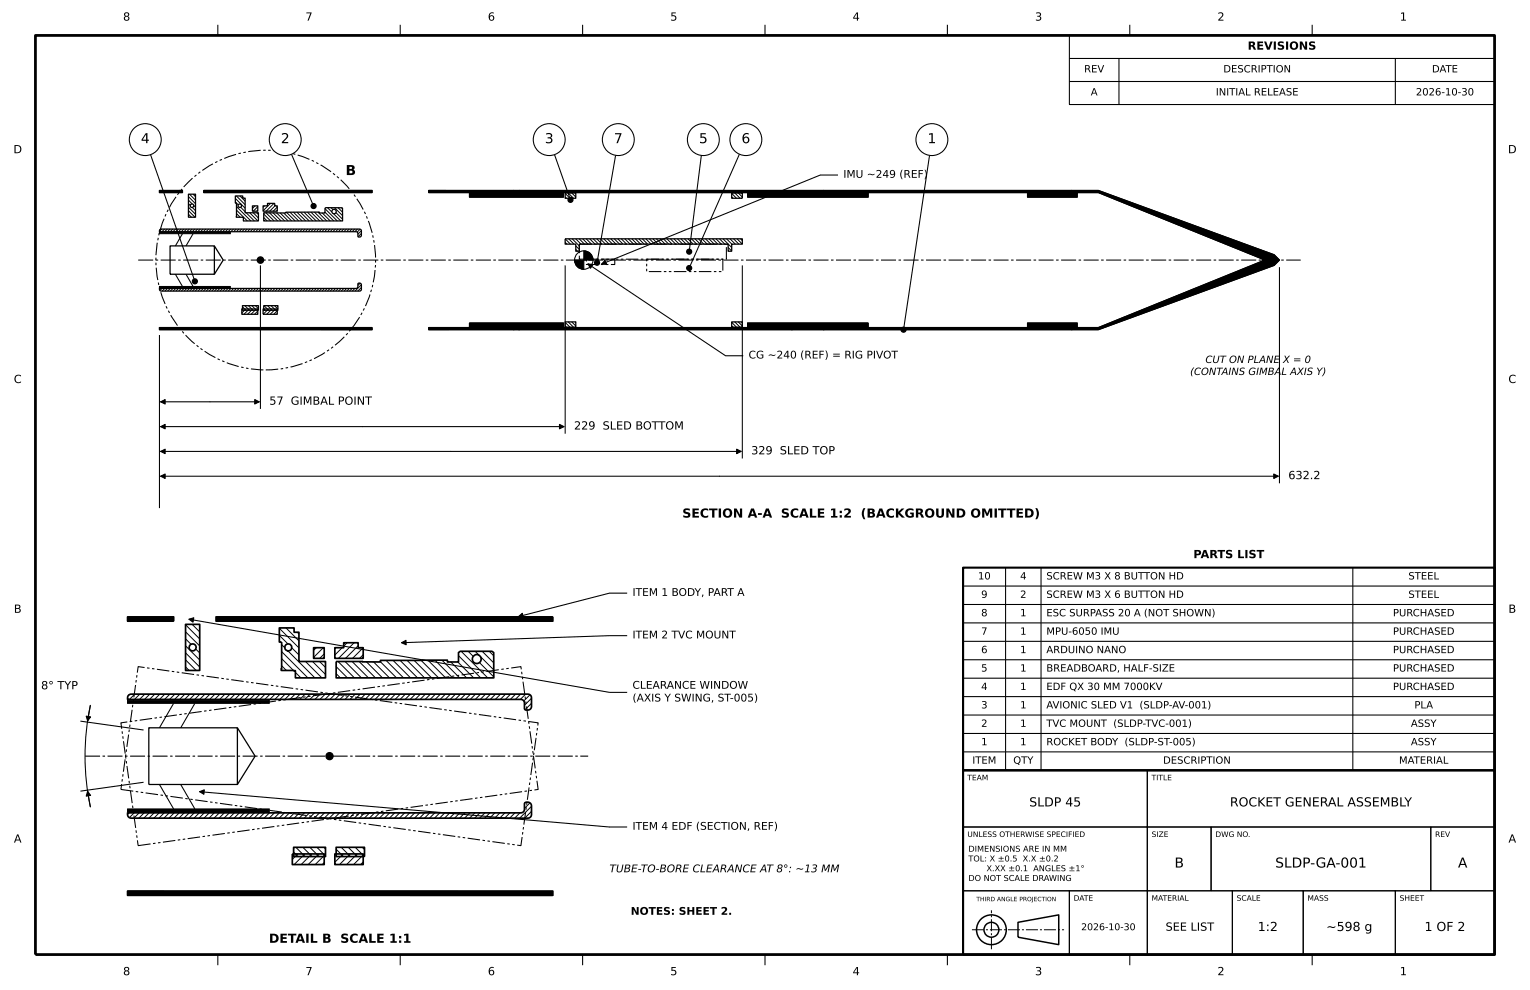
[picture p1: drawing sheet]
<svg xmlns="http://www.w3.org/2000/svg" width="432mm" height="279mm" viewBox="0 0 432 279" stroke-linecap="round" stroke-linejoin="round" font-family="sans-serif">
<g fill="none" stroke="#000" stroke-width=".28">
<path d="M53.2 55.5l2 2M53.2 56.5l1.1 1.1M53.2 57.5l.5 .5M53.2 58.5l2 2M53.2 59.5l1.8 1.8M53.5 54.8l1.7 1.7M54.2 58.5l1 1M54.5 54.8l.7 .7M54.7 58l.5 .5M66.4 56l2.8 2.8M66.4 57l.9 .8M66.7 55.3l2.5 2.5"/>
<path d="M66.7 58.3l4.1 4.1M66.7 59.3l3.1 3.1M67.7 55.3l1.5 1.5M67.9 58.5l1.3 1.3M72 58.1l-.7 .7M72.7 59.3l-.2 .3M72.7 58.3l-1.2 1.3M74.6 58.1l-.3 .4M76.3 57.4l-2 2.1M77.3 57.4l-2.2 2.2M77.6 58.1l-1.5 1.5M78.2 59.4l-.1 .2"/>
<path d="M78.2 58.5l-1.1 1.1M80.8 59.9l2.5 2.5M81.8 59.9l2.5 2.5M82.8 59.9l2.5 2.5M83.8 59.9l2.5 2.5M84.8 59.9l2.5 2.5M85.8 59.9l2.5 2.5M86.7 59.9l2.5 2.5M87.7 59.9l2.5 2.5M88.7 59.9l2.5 2.5M89.7 59.9l2.5 2.5M91.7 58.9l3.5 3.5"/>
<path d="M91.7 59.9l2.5 2.5M92.4 58.6l1.3 1.2M93.4 58.6l.6 .6M94.4 58.6l2.3 2.3M95.4 58.6l1.3 1.3M96.4 58.6l.3 .3M159.5 54.6l1.4 1.4M159.5 55.6l.4 .4M160.4 54.5l1.5 1.5M161.3 54.5l1.2 1.1M162.3 54.5l.2 .1M206.5 54.6l1.4 1.4"/>
<path d="M206.5 55.6l.4 .4M207.4 54.5l1.5 1.5M208.3 54.5l1.2 1.1M209.3 54.5l.2 .1M45.7 64.7l-.7 .6M46.4 64.7l-.7 .7M47.2 64.7l-.7 .7M48 64.7l-.7 .7M48.8 64.7l-.8 .7M49.6 64.7l-.8 .7M50.3 64.7l-.7 .7M51.1 64.7l-.7 .7"/>
<path d="M51.9 64.7l-.8 .7M52.7 64.7l-.8 .7M53.2 60.4l.8 .9M53.4 64.7l-.7 .7M54.2 64.7l-.7 .7M55 64.7l-.7 .7M55.8 64.7l-.8 .7M56.6 64.7l-.8 .7M57.3 64.7l-.7 .7M58.1 64.7l-.7 .7M58.9 64.7l-.8 .7M59.7 64.7l-.8 .7"/>
<path d="M60.4 64.7l-.7 .7M61.2 64.7l-.7 .7M62 64.7l-.7 .7M62.8 64.7l-.8 .7M63.6 64.7l-.8 .7M64.3 64.7l-.7 .7M65.1 64.7l-.7 .7M65.9 64.7l-.8 .7M66.7 64.7l-.8 .7M66.7 61.2l.1 .1M66.7 60.3l1.1 1M67.4 64.7l-.7 .7"/>
<path d="M68.2 64.7l-.7 .7M68.7 62.2l.1 .2M69 64.7l-.7 .7M69.5 60l2.3 2.4M69.8 64.7l-.8 .7M70.5 60l2.3 2.4M70.6 64.7l-.8 .7M71.3 64.7l-.7 .7M71.5 60l1.4 1.5M72.1 64.7l-.7 .7M72.4 60l.5 .5M72.9 64.7l-.8 .7"/>
<path d="M73.7 64.7l-.8 .7M74.4 60.4l2 2M74.4 61.4l1 1M74.4 64.7l-.7 .7M75.1 60l2.3 2.4M75.2 64.7l-.7 .7M76 64.7l-.7 .7M76 60l2.4 2.4M76.8 64.7l-.8 .7M77 60l2.3 2.4M77.6 64.7l-.8 .7M78 60l2.3 2.4"/>
<path d="M78.3 64.7l-.7 .7M79.1 60.1l2.2 2.3M79.1 64.7l-.7 .7M79.9 64.7l-.8 .7M80.1 60.1l2.2 2.3M80.7 64.7l-.8 .7M81.4 64.7l-.7 .7M82.2 64.7l-.7 .7M83 64.7l-.7 .7M83.8 64.7l-.8 .7M84.6 64.7l-.8 .7M85.3 64.7l-.7 .7"/>
<path d="M86.1 64.7l-.7 .7M86.9 64.7l-.8 .7M87.7 64.7l-.8 .7M88.4 64.7l-.7 .7M89.2 64.7l-.7 .7M90 64.7l-.7 .7M90.8 64.7l-.8 .7M91 60.1l2.2 2.3M91.6 64.7l-.8 .7M92.3 64.7l-.7 .7M93.1 64.7l-.7 .7M93.9 64.7l-.8 .7"/>
<path d="M94.1 60.3l2.1 2.1M94.7 64.7l-.8 .7M94.8 60l1.9 1.9M95.4 64.7l-.7 .7M96.2 64.7l-.7 .7M97 64.7l-.7 .7M97.8 64.7l-.8 .7M98.6 64.7l-.8 .7M99.3 64.7l-.7 .7M100.1 64.7l-.7 .7M100.9 64.7l-.8 .7M101.6 79.9l-.6 .7"/>
<path d="M101.6 64.7l-.8 .8M102 65.1l-1 1M102 65.9l-.9 .9M159.5 68.4l.5 .5M159.5 67.4l1.5 1.5M160.5 67.4l1.5 1.5M161.5 67.4l2 2M162.5 67.4l1.5 1.5M162.5 69.4l1 1M162.5 70.4l.5 .5M163.5 67.4l1.5 1.5M164.5 67.4l1.5 1.5"/>
<path d="M165.4 67.4l1.5 1.5M166.4 67.4l1.5 1.5M167.4 67.4l1.5 1.5M168.4 67.4l1.5 1.5M169.4 67.4l1.5 1.5M170.4 67.4l1.5 1.5M171.4 67.4l1.5 1.5M172.4 67.4l1.5 1.5M173.4 67.4l1.5 1.5M174.4 67.4l1.5 1.5M175.3 67.4l1.5 1.5M176.3 67.4l1.5 1.5"/>
<path d="M177.3 67.4l1.5 1.5M178.3 67.4l1.5 1.5M179.3 67.4l1.5 1.5M180.3 67.4l1.5 1.5M181.3 67.4l1.5 1.5M182.3 67.4l1.5 1.5M183.3 67.4l1.5 1.5M184.3 67.4l1.5 1.5M185.2 67.4l1.5 1.5M186.2 67.4l1.5 1.5M187.2 67.4l1.5 1.5M188.2 67.4l1.5 1.5"/>
<path d="M189.2 67.4l1.5 1.5M190.2 67.4l1.5 1.5M191.2 67.4l1.5 1.5M192.2 67.4l1.5 1.5M193.2 67.4l1.5 1.5M194.2 67.4l1.5 1.5M195.1 67.4l1.5 1.5M196.1 67.4l1.5 1.5M197.1 67.4l1.5 1.5M198.1 67.4l1.5 1.5M199.1 67.4l1.5 1.5M200.1 67.4l1.5 1.5"/>
<path d="M201.1 67.4l1.5 1.5M202.1 67.4l1.5 1.5M203.1 67.4l1.5 1.5M204 67.4l2.5 2.5M205 67.4l1.5 1.5M205.5 69.8l1 1M205.5 70.8l.1 .1M206 67.4l1.5 1.5M207 67.4l1.5 1.5M208 67.4l1.5 1.5M209 67.4l.5 .5M45.7 81.4l-.6 .6"/>
<path d="M46.5 81.4l-.8 .8M47.3 81.4l-.8 .8M48 81.4l-.7 .8M48.8 81.4l-.7 .8M49.6 81.4l-.7 .8M50.4 81.4l-.8 .8M51.2 81.4l-.8 .8M51.9 81.4l-.7 .8M52.7 81.4l-.7 .8M53.5 81.4l-.8 .8M54.3 81.4l-.8 .8M55 81.4l-.7 .8"/>
<path d="M55.8 81.4l-.7 .8M56.6 81.4l-.7 .8M57.4 81.4l-.8 .8M58.2 81.4l-.8 .8M58.9 81.4l-.7 .8M59.7 81.4l-.7 .8M60.5 81.4l-.8 .8M61.3 81.4l-.8 .8M62 81.4l-.7 .8M62.8 81.4l-.7 .8M63.6 81.4l-.7 .8M64.4 81.4l-.8 .8"/>
<path d="M65.2 81.4l-.8 .8M65.9 81.4l-.7 .8M66.7 81.4l-.7 .8M67.5 81.4l-.8 .8M68.3 81.4l-.8 .8M68.4 87.2l-.1 .1M68.4 86.6l1 1M69 81.4l-.7 .8M69.1 86.3l1.3 1.3M69.4 87.2l-1.1 1.1M69.8 81.4l-.7 .8M70.1 86.3l1.3 1.3"/>
<path d="M70.4 87.2l-1.5 1.5M70.6 81.4l-.7 .8M71.1 86.3l1.3 1.3M71.4 87.2l-1.5 1.5M71.4 81.4l-.8 .8M72.1 86.3l.8 .8M72.2 81.4l-.8 .8M72.3 87.2l-1.5 1.5M72.7 87.8l-.9 .9M72.9 81.4l-.7 .8M73.7 81.4l-.7 .8M74.4 87.2l.4 .4"/>
<path d="M74.5 81.4l-.8 .8M74.5 86.3l1.3 1.3M74.8 87.2l-.5 .5M75.3 81.4l-.8 .8M75.5 86.3l1.3 1.3M75.8 87.2l-1.5 1.5M76 81.4l-.7 .8M76.5 86.3l1.3 1.3M76.8 87.2l-1.5 1.5M76.8 81.4l-.7 .8M77.5 86.3l.9 .9M77.6 81.4l-.7 .8"/>
<path d="M77.8 87.2l-1.5 1.5M78.2 88.7h.1M78.2 87.7l-1 1M78.4 81.4l-.8 .8M79.2 81.4l-.8 .8M79.9 81.4l-.7 .8M80.7 81.4l-.7 .8M81.5 81.4l-.8 .8M82.3 81.4l-.8 .8M83 81.4l-.7 .8M83.8 81.4l-.7 .8M84.6 81.4l-.7 .8"/>
<path d="M85.4 81.4l-.8 .8M86.2 81.4l-.8 .8M86.9 81.4l-.7 .8M87.7 81.4l-.7 .8M88.5 81.4l-.8 .8M89.3 81.4l-.8 .8M90 81.4l-.7 .8M90.8 81.4l-.7 .8M91.6 81.4l-.7 .8M92.4 81.4l-.8 .8M93.2 81.4l-.8 .8M93.9 81.4l-.7 .8"/>
<path d="M94.7 81.4l-.7 .8M95.5 81.4l-.8 .8M96.3 81.4l-.8 .8M97 81.4l-.7 .8M97.8 81.4l-.7 .8M98.6 81.4l-.7 .8M99.4 81.4l-.8 .8M100.2 81.4l-.8 .8M102 80.4l-1.8 1.8M102 81.1l-1 1.1M159.5 91l1.4 1.3M159.5 92l.4 .3"/>
<path d="M160.4 90.8l1.5 1.5M161.3 90.8l1.2 1.2M162.3 90.8l.2 .2M206.5 91l1.4 1.3M206.5 92l.4 .3M207.4 90.8l1.5 1.5M208.3 90.8l1.2 1.2M209.3 90.8l.2 .2M52.4 176.3l4 4M52.4 178.3l4 4M54.2 176.2l2.2 2.1M56.2 176.2l.2 .2"/>
<path d="M78.8 177.3l5.6 5.6M78.8 179.3l2.5 2.4M80.7 177.2l3.7 3.7M82.7 177.2l.3 .3M83.9 178.4l.5 .5M36.4 196.1l-.2 .2M38 195.9l-1.5 1.5M39.4 195.9l-1.4 1.5M40.9 195.9l-1.5 1.5M42.3 195.9l-1.5 1.5M43.7 195.9l-1.5 1.5M45.1 195.9l-1.5 1.5"/>
<path d="M46.5 195.9l-1.5 1.5M47.9 195.9l-1.5 1.5M49.3 195.9l-1.4 1.5M50.8 195.9l-1.5 1.5M52.2 195.9l-1.5 1.5M52.4 180.3l1.5 1.5M52.4 182.3l4 4M52.4 184.2l4 4M52.4 186.2l2.9 3M52.4 188.2l1 1M53.6 195.9l-1.5 1.5M55 195.9l-1.5 1.5"/>
<path d="M55.2 183.2l1.2 1.1M56.4 195.9l-1.5 1.5M57.8 195.9l-1.5 1.5M59.2 195.9l-1.4 1.5M60.7 195.9l-1.5 1.5M62.1 195.9l-1.5 1.5M63.5 195.9l-1.5 1.5M64.9 195.9l-1.5 1.5M66.3 195.9l-1.5 1.5M67.7 195.9l-1.5 1.5M69.1 195.9l-1.4 1.5M70.6 195.9l-1.5 1.5"/>
<path d="M72 195.9l-1.5 1.5M73.4 195.9l-1.5 1.5M74.8 195.9l-1.5 1.5M76.2 195.9l-1.5 1.5M77.6 195.9l-1.5 1.5M79 195.9l-1.4 1.5M79.5 181.9l.9 1M79.5 183.9l7.4 7.4M79.5 185.9l3.3 3.3M79.5 187.9l1.3 1.3M80.5 195.9l-1.5 1.5M81.2 183.7l7.7 7.6"/>
<path d="M81.9 195.9l-1.5 1.5M82.3 182.8l2.1 2M82.9 189.3h.1M83.3 195.9l-1.5 1.5M83.4 189.8l1.5 1.5M84.7 195.9l-1.5 1.5M86.1 195.9l-1.5 1.5M86.2 186.7l4.6 4.6M87.5 195.9l-1.5 1.5M88.2 186.7l3.7 3.7M88.9 195.9l-1.4 1.5M89.3 182.8l-.8 .8"/>
<path d="M90.2 186.7l1.7 1.7M90.4 195.9l-1.5 1.5M91.2 182.8l-2.7 2.7M91.5 184.5l-1.3 1.3M91.8 195.9l-1.5 1.5M93.2 195.9l-1.5 1.5M94.6 182.8l-.1 .1M94.6 195.9l-1.5 1.5M94.9 188.1l3.1 3.2M94.9 190.1l1.2 1.2M95.4 186.7l4.6 4.6M96 195.9l-1.5 1.5"/>
<path d="M96.6 182.8l-2.1 2.1M97.4 186.7l4.6 4.6M97.4 195.9l-1.5 1.5M98 181.4l-1 1M98.8 195.9l-1.4 1.5M99.4 186.7l4.6 4.6M99.9 181.4l-4.4 4.4M100.3 195.9l-1.5 1.5M101.1 182.2l-3.6 3.6M101.3 186.7l4.7 4.6M101.7 195.9l-1.5 1.5M102.5 184.8l-1 1"/>
<path d="M102.5 182.8l-3 3M103.1 195.9l-1.5 1.5M103.5 186.8l4.4 4.5M104.5 195.9l-1.5 1.5M105.4 186.8l4.5 4.5M105.9 195.9l-1.5 1.5M107.3 195.9l-1.5 1.5M107.4 186.8l4.5 4.5M108.7 195.9l-1.4 1.5M109 186.4l4.9 4.9M110.2 195.9l-1.5 1.5M110.9 186.4l5 4.9"/>
<path d="M111.6 195.9l-1.5 1.5M112.9 186.4l4.9 4.9M113 195.9l-1.5 1.5M114.4 195.9l-1.5 1.5M114.9 186.4l4.9 4.9M115.8 195.9l-1.5 1.5M116.9 186.4l4.9 4.9M117.2 195.9l-1.5 1.5M118.6 195.9l-1.4 1.5M118.9 186.4l4.9 4.9M120.1 195.9l-1.5 1.5M120.8 186.3l5 5"/>
<path d="M121.5 195.9l-1.5 1.5M122.7 186.3l5 5M122.9 195.9l-1.5 1.5M124.3 195.9l-1.5 1.5M124.7 186.3l5 5M125.7 195.9l-1.5 1.5M127.1 195.9l-1.5 1.5M127.2 186.8l4.5 4.5M128.5 195.9l-1.4 1.5M129.2 186.8l4.5 4.5M129.4 185l6.3 6.3M130 195.9l-1.5 1.5"/>
<path d="M130.1 183.8l7.5 7.5M131.4 195.9l-1.5 1.5M132.1 183.8l1.5 1.4M132.8 195.9l-1.5 1.5M134.1 183.8l1.2 1.2M134.2 195.9l-1.5 1.5M135.3 187l4.1 4.1M135.5 185.3l3.9 3.8M135.6 195.9l-1.5 1.5M136.1 183.8l3.3 3.3M137 195.9l-1.5 1.5M138.1 183.8l1.2 1.3"/>
<path d="M138.4 195.9l-1.4 1.5M139.9 195.9l-1.5 1.5M141.3 195.9l-1.5 1.5M142.7 195.9l-1.5 1.5M144.1 195.9l-1.5 1.5M145.5 195.9l-1.5 1.5M146.9 195.9l-1.5 1.5M148.3 195.9l-1.4 1.5M149.6 196.1l-1.8 1.7M150 198.5l-1.8 1.8M150 197.1l-2 2M36.4 229.4l-.4 .4"/>
<path d="M37.9 229.4l-1.4 1.4M39.3 229.4l-1.5 1.5M40.7 229.4l-1.5 1.5M42.1 229.4l-1.5 1.5M43.5 229.4l-1.5 1.5M44.9 229.4l-1.5 1.5M46.3 229.4l-1.5 1.5M47.8 229.4l-1.5 1.5M49.2 229.4l-1.5 1.5M50.6 229.4l-1.5 1.5M52 229.4l-1.5 1.5M53.4 229.4l-1.5 1.5"/>
<path d="M54.8 229.4l-1.5 1.5M56.2 229.4l-1.5 1.5M57.7 229.4l-1.5 1.5M59.1 229.4l-1.5 1.5M60.5 229.4l-1.5 1.5M61.9 229.4l-1.5 1.5M63.3 229.4l-1.5 1.5M64.7 229.4l-1.5 1.5M66.1 229.4l-1.5 1.5M67.6 229.4l-1.5 1.5M69 229.4l-1.5 1.5M70.4 229.4l-1.5 1.5"/>
<path d="M71.8 229.4l-1.5 1.5M73.2 229.4l-1.5 1.5M74.6 229.4l-1.5 1.5M76 229.4l-1.5 1.5M77.4 229.4l-1.4 1.5M78.9 229.4l-1.5 1.5M80.3 229.4l-1.5 1.5M81.7 229.4l-1.5 1.5M83.1 229.4l-1.5 1.5M83.5 239.1l2.6 2.6M84.5 229.4l-1.5 1.5M85.5 239.1l2.6 2.6"/>
<path d="M85.9 229.4l-1.5 1.5M87.3 229.4l-1.4 1.5M87.5 239.1l2.6 2.6M88.8 229.4l-1.5 1.5M89.4 239.1l2.5 2.5M90.2 229.4l-1.5 1.5M91.4 239.1l.5 .5M91.6 229.4l-1.5 1.5M93 229.4l-1.5 1.5M94.4 229.4l-1.5 1.5M94.9 239.7l2 2M95.8 229.4l-1.5 1.5"/>
<path d="M96.3 239.1l2.6 2.6M97.2 229.4l-1.4 1.5M98.3 239.1l2.6 2.6M98.7 229.4l-1.5 1.5M100.1 229.4l-1.5 1.5M100.3 239.1l2.6 2.6M101.5 229.4l-1.5 1.5M102.2 239.1l.7 .7M102.9 229.4l-1.5 1.5M104.3 229.4l-1.5 1.5M105.7 229.4l-1.5 1.5M107.1 229.4l-1.4 1.5"/>
<path d="M108.6 229.4l-1.5 1.5M110 229.4l-1.5 1.5M111.4 229.4l-1.5 1.5M112.8 229.4l-1.5 1.5M114.2 229.4l-1.5 1.5M115.6 229.4l-1.5 1.5M117 229.4l-1.4 1.5M118.5 229.4l-1.5 1.5M119.9 229.4l-1.5 1.5M121.3 229.4l-1.5 1.5M122.7 229.4l-1.5 1.5M124.1 229.4l-1.5 1.5"/>
<path d="M125.5 229.4l-1.5 1.5M126.9 229.4l-1.4 1.5M128.4 229.4l-1.5 1.5M129.8 229.4l-1.5 1.5M131.2 229.4l-1.5 1.5M132.6 229.4l-1.5 1.5M134 229.4l-1.5 1.5M135.4 229.4l-1.5 1.5M136.8 229.4l-1.4 1.5M138.3 229.4l-1.5 1.5M139.7 229.4l-1.5 1.5M141.1 229.4l-1.5 1.5"/>
<path d="M142.5 229.4l-1.5 1.5M143.9 229.4l-1.5 1.5M145.3 229.4l-1.5 1.5M146.7 229.4l-1.4 1.5M148.3 226.5l-.2 .2M149.6 226.6l-1.6 1.5M150 229l-1.9 1.9M150 227.6l-3.3 3.3M82.9 240.5l1.2 1.2M84 241l-1.5 1.5M86 241l-3 3M88 241l-3 3"/>
<path d="M90 241l-3 3M91.5 243.4l-.6 .6M91.5 241.5l-2.5 2.5M94.9 241.7h.1M94.9 241l-.4 .4M96.8 241l-2.3 2.3M98.8 241l-3 3M100.8 241l-3 3M102.5 243.3l-.7 .7M102.5 241.3l-2.7 2.7"/>
</g>
<g fill="none" stroke="#000" stroke-width=".36">
<path d="M45 53.8l6.5-.1v.6l-6.5 .1zM53.2 54.8h2v6.5h-2zM57.5 53.7l47.5 .1v.6l-47.5-.1zM66.4 55.3h2.1v.6h.7v4.1h3.7v2.4h-4.2v-1.1h-2v-4h-.3zM71.3 58.1h1.4v1.5h-1.4zM74.3 58.1h1.2v-.7h2v.7h.7v1.5h-3.9zM121 53.8h24v.6h-24zM132.5 54.4h12.5v-.6h1.5v.6h12.5v1.2h-26.5zM146.5 53.8h77v.6h-77zM159.5 54.5h3v1.5h-3zM206.5 54.5h3v1.5h-3zM211 54.4h12.5v-.6h9v.6h12.5v1.2h-34z"/>
<path d="M232.5 53.8h70v.6h-70zM290 54.4h12.5v-.6h7.5l49.6 18.1 1.5 1.5-1.5 1.5-49.6 18.1h-7.5v-.6h-12.5v-1.2h14v1.2h6l46.3-18.7v-.6l-46.3-18.7h-6v1.2h-14zM45.1 64.8l.4-.1h56l.5 .3v1.4a.6 .6 0 0 1-.9 .5l-.2-1.3-.4-.2h-55.5zM48 69.4h12.5v8h-12.5zM60.5 69.4l2.5 4-2.5 4M74.4 60l6.3 .1v-.2h9.4v.2h1.6v-1.3l.3-.2h4.5l.2 .2v3.6h-22.3zM159.5 67.4h50v1.5h-3v2h-1v-2h-42v2h-1v-2h-3zM45 92.4h60v.6h-60zM45 81.4h55.5l.5-.4v-.8a.53 .53 0 0 1 .6-.3 .53 .53 0 0 1 .4 .5v1.4l-.5 .3-56 .1a.56 .56 0 0 1-.5-.8zM68.3 87.2h4.4v1.5h-4.4zM68.4 86.3h4.5v1.3h-4.5zM74.3 87.2h3.9v1.5h-3.9z"/>
<path d="M74.4 86.3h4v1.3h-4zM121 92.4h24v.6h-24zM132.5 91.2h26.5v1.2h-12.5v.6h-1.5v-.6h-12.5zM146.5 92.4h77v.6h-77zM159.5 90.8h3v1.5h-3zM206.5 90.8h3v1.5h-3zM211 91.2h34v1.2h-12.5v.6h-9v-.6h-12.5zM232.5 92.4h70v.6h-70zM42 205.4h25v16h-25zM67 205.4l5 8-5 8"/>
<circle cx="54.2" cy="58" r=".49"/>
<circle cx="67.7" cy="58.1" r=".49"/>
<circle cx="94.3" cy="59.7" r=".63"/>
</g>
<g fill="none" stroke="#000" stroke-width=".3">
<path d="M61.5 7v3M112.9 7v3M164.4 7v3M215.9 7v3M267.4 7v3M301.8 10h120v19.5h-120zM301.8 16.5h120M315.8 16.5v13M318.9 7v3M370.3 7v3M393.8 16.5v13M301.8 23h120"/>
<path d="M42.5 43.6l12.5 35.8M82.3 43.5l6.2 14.7M156.5 43.6l4.5 12.8M173.7 43.8l-5.2 30.3M197.9 43.9l-3.4 27.1M208.7 43.5l-14.2 32.1M236.5 49.4h-5l-61.7 25.1M262.3 43.9l-7.3 49.2M49.5 77.4l2 3.4M51.5 66l-2 3.4M52.5 77.4l2 3.4M54.5 66l-2 3.4"/>
<path d="M73.5 74.9v40.5M159.5 74.9v47.5M165.9 74.5l38.9 25.9h5M209.5 74.9v54.5M361.1 75.4v61M45 94.5v48.9M45.3 113.4h27.9M45.3 120.4h113.9M45.3 127.4h163.9M45.3 134.4h315.5M53.3 174.8l118.7 20.6h5M177 179.4h-5l-58.7 2"/>
<path d="M177 167.4h-5l-25.7 6.6M271.8 160.2v57.2h150M271.8 175.8h150M271.8 170.6h150M271.8 165.4h150M283.8 160.2v57.2M293.8 160.2v57.2M381.8 160.2v57.2M49 198.5l-4 6.9M55 198.5l-4 6.9M271.8 196.6h150M271.8 191.4h150"/>
<path d="M271.8 186.2h150M271.8 181h150M22.7 203.5l17.8 2.5M24.7 203.5l.8-4.4a69 69 0 0 0 0 28.6l-.8-4.4M271.8 217.4h52v16h-52zM271.8 212.2h150M271.8 207h150M271.8 201.8h150M323.8 217.4h98v16h-98zM40.5 220.8l-17.8 2.5M45 221.4l4 6.9M51 221.4l4 6.9"/>
<path d="M56.3 223.4l115.7 10h5M271.8 233.4h52v18h-52zM323.8 233.4h18v18h-18zM341.8 233.4h62v18h-62zM403.8 233.4h18v18h-18zM271.8 251.4h30v18h-30zM301.8 251.4h22v18h-22zM323.8 251.4h24v18h-24zM347.8 251.4h20v18h-20zM367.8 251.4h26v18h-26zM393.8 251.4h28v18h-28zM61.5 269.4v3"/>
<path d="M112.9 269.4v3M164.4 269.4v3M215.9 269.4v3M267.4 269.4v3M318.9 269.4v3M370.3 269.4v3"/>
</g>
<g fill="none" stroke="#000" stroke-width=".3" stroke-dasharray="3.5 .7 .7 .7 .7 .7" stroke-linecap="butt">
<path d="M163.5 68.9h41.5v4.2h-41.5v-4.2M165.5 73.1h8v1.6h-8v-1.6M182.5 73.1h21.5v3.5h-21.5v-3.5M34.1 222.8l112.9 15.9 4.9-34.7-112.9-15.9-4.9 34.7M39 238.7l112.9-15.9-4.9-34.7-112.9 15.9 4.9 34.7"/>
<circle cx="75" cy="73.4" r="31"/>
</g>
<path d="M39 73.4h328.1M24 213.4h142" fill="none" stroke="#000" stroke-width=".3" stroke-dasharray="4.2 .7 .7 .7" stroke-linecap="butt"/>
<path d="M10 10h411.8v259.4h-411.8z" fill="none" stroke="#000" stroke-width=".78" stroke-linecap="butt"/>
<path d="M271.8 160.2h150v57.2h-150zM271.8 217.4h150v52h-150z" fill="none" stroke="#000" stroke-width=".6" stroke-linecap="butt"/>
<g fill="none" stroke="#000" stroke-width=".42">
<path d="M287.3 260.3l11.5-2.1v8.4l-11.5-2.1z"/>
<circle cx="279.8" cy="262.4" r="2.1"/>
<circle cx="279.8" cy="262.4" r="4.2"/>
</g>
<path d="M274.3 262.4h26M279.8 267.9v-11" fill="none" stroke="#000" stroke-width=".28" stroke-dasharray="3.4 .6 .6 .6" stroke-linecap="butt"/>
<g fill="#000" stroke="#000" stroke-width=".28">
<path d="M45 53.8l6.5-.1v.6l-6.5 .1zM57.5 53.7l47.5 .1v.6l-47.5-.1zM121 53.8h24v.6h-24zM132.5 54.4h12.5v-.6h1.5v.6h12.5v1.2h-26.5zM146.5 53.8h77v.6h-77zM211 54.4h12.5v-.6h9v.6h12.5v1.2h-34zM232.5 53.8h70v.6h-70zM45 65.5h20v.5h-20zM290 54.4h12.5v-.6h7.5l49.6 18.1 1.5 1.5-1.5 1.5-49.6 18.1h-7.5v-.6h-12.5v-1.2h14v1.2h6l46.3-18.7v-.6l-46.3-18.7h-6v1.2h-14zM45 80.8h20v.5h-20zM45 92.4h60v.6h-60zM132.5 91.2h26.5v1.2h-12.5v.6h-1.5v-.6h-12.5z"/>
<path d="M121 92.4h24v.6h-24zM146.5 92.4h77v.6h-77zM211 91.2h34v1.2h-12.5v.6h-9v-.6h-12.5zM232.5 92.4h70v.6h-70zM36 174.1h13v1.2h-13zM61 174.1h95v1.2h-95zM36 197.6h40v.9h-40zM36 228.3h40v.9h-40zM36 251.5h120v1.2h-120z"/>
</g>
<g fill="none" stroke="#000" stroke-width=".48">
<path d="M36 174.1h13v1.2h-13zM52.4 176.2h4v13h-4zM61 174.1h95v1.2h-95zM78.8 177.2h4.2v1.2h1.4v8.3h7.5v4.6h-8.5v-2l-4-.1 .1-8h-.7zM36.3 196.2l.7-.3h112l.7 .3 .3 .4v2.8a1.19 1.19 0 0 1-1.6 1l-.4-.4-.1-2.1-.9-.5h-111v-.8zM88.5 182.8h3v3h-3zM94.5 182.8h2.5v-1.4h4.1v1.4h1.4v3h-8zM94.9 186.7l12.5 .1v-.4l18.9-.1v.5h3.1v-2.6l.5-.4h8.9l.5 .4 .1 7.1h-44.5zM36 229.4h111l.7-.3 .3-.4v-1.8a1.07 1.07 0 0 1 1.2-.5 1.07 1.07 0 0 1 .8 1v2.8l-.5 .6-.5 .1h-112a1.11 1.11 0 0 1-1-1.5zM82.9 239.1h9v2.6h-9zM94.9 239.1h8v2.6h-8zM36 251.5h120v1.2h-120z"/>
<path d="M82.5 241h9v3h-9zM94.5 241h8v3h-8z"/>
<circle cx="54.4" cy="182.7" r=".99"/>
<circle cx="81.4" cy="182.7" r="1"/>
<circle cx="134.5" cy="186" r="1.25"/>
</g>
<g fill="#000" stroke="#000" stroke-width=".3">
<path d="M165.9 74.5l1.5 .2-.8 1zM170.7 73.5l.5 1.1-1.4-.1zM45.3 113.4l1.3-.6v1.2zM71.9 112.8l1.3 .6-1.3 .6zM157.9 119.8l1.3 .6-1.3 .6zM45.3 120.4l1.3-.6v1.2zM45.3 127.4l1.3-.6v1.2zM45.3 134.4l1.3-.6v1.2zM207.9 126.8l1.3 .6-1.3 .6zM359.5 133.8l1.3 .6-1.3 .6zM53.3 174.8l1.4-.5-.2 1.3zM146.3 174l1.1-.9 .3 1.2z"/>
<path d="M113.3 181.4l1.3-.7v1.3zM24.3 202.1l1.3 .2-.9 1.2zM24.7 223.3l.9 1.2-1.3 .2zM56.3 223.4l1.4-.5-.2 1.3z"/>
</g>
<circle cx="73.5" cy="73.4" r=".9" fill="#000" stroke="#000" stroke-width=".35"/>
<g fill="#fff" stroke="#000" stroke-width=".3">
<circle cx="263" cy="39.4" r="4.5"/>
<circle cx="80.5" cy="39.4" r="4.5"/>
<circle cx="155" cy="39.4" r="4.5"/>
<circle cx="41" cy="39.4" r="4.5"/>
<circle cx="198.5" cy="39.4" r="4.5"/>
<circle cx="210.5" cy="39.4" r="4.5"/>
<circle cx="174.5" cy="39.4" r="4.5"/>
</g>
<g fill="#000" stroke="#000" stroke-width=".35">
<circle cx="88.5" cy="58.2" r=".7"/>
<circle cx="161" cy="56.4" r=".7"/>
<circle cx="55" cy="79.4" r=".7"/>
<circle cx="168.5" cy="74.1" r=".7"/>
<circle cx="194.5" cy="75.6" r=".7"/>
<circle cx="194.5" cy="71" r=".7"/>
<circle cx="255" cy="93.1" r=".7"/>
<circle cx="93" cy="213.4" r="1"/>
</g>
<circle cx="164.8" cy="73.4" r="2.6" fill="none" stroke="#000" stroke-width=".3"/>
<path d="M162.2 73.4h2.6v2.6a2.6 2.6 0 0 1-2.6-2.6zM164.8 70.8a2.6 2.6 0 0 1 2.6 2.6h-2.6z" fill="#000" stroke="#000" stroke-width=".3"/>
<g font-size="3.9">
<text x="39.8" y="40.4">4</text>
<text x="79.3" y="40.4">2</text>
<text x="153.8" y="40.4">3</text>
<text x="173.3" y="40.4">7</text>
<text x="197.3" y="40.4">5</text>
<text x="209.3" y="40.4">6</text>
<text x="261.8" y="40.4">1</text>
<text x="97.5" y="49.4">B</text>
<text x="331.5" y="244.8">B</text>
<text x="359.9" y="244.8">SLDP-GA-001</text>
<text x="411.5" y="244.8">A</text>
</g>
<g font-size="3.5">
<text x="192.6" y="146.1">SECTION A-A SCALE 1:2 (BACKGROUND OMITTED)</text>
<text x="290.5" y="227.6">SLDP 45</text>
<text x="347.1" y="227.6">ROCKET GENERAL ASSEMBLY</text>
<text x="355" y="262.8">1:2</text>
<text x="374.3" y="262.8">~598 g</text>
<text x="402" y="262.8">1 OF 2</text>
<text x="75.9" y="266.1">DETAIL B SCALE 1:1</text>
</g>
<g font-size="3.2">
<text x="34.7" y="5.8">8</text>
<text x="86.2" y="5.8">7</text>
<text x="137.7" y="5.8">6</text>
<text x="189.2" y="5.8">5</text>
<text x="240.6" y="5.8">4</text>
<text x="292.1" y="5.8">3</text>
<text x="343.6" y="5.8">2</text>
<text x="395.1" y="5.8">1</text>
<text x="352.1" y="14">REVISIONS</text>
<text x="3.8" y="43.2">D</text>
<text x="425.6" y="43.2">D</text>
<text x="3.9" y="108.1">C</text>
<text x="425.7" y="108.1">C</text>
<text x="76" y="114.2">57 GIMBAL POINT</text>
<text x="162" y="121.2">229 SLED BOTTOM</text>
<text x="212" y="128.2">329 SLED TOP</text>
<text x="363.6" y="135.2">632.2</text>
<text x="336.8" y="157.5">PARTS LIST</text>
<text x="3.9" y="172.9">B</text>
<text x="425.7" y="172.9">B</text>
<text x="11.6" y="194.5">8° TYP</text>
<text x="3.9" y="237.8">A</text>
<text x="425.7" y="237.8">A</text>
<text x="328.9" y="262.7">SEE LIST</text>
<text x="34.7" y="275.2">8</text>
<text x="86.2" y="275.2">7</text>
<text x="137.7" y="275.2">6</text>
<text x="189.2" y="275.2">5</text>
<text x="240.6" y="275.2">4</text>
<text x="292.1" y="275.2">3</text>
<text x="343.6" y="275.2">2</text>
<text x="395.1" y="275.2">1</text>
</g>
<g font-size="3">
<text x="238" y="50.2">IMU ~249 (REF)</text>
<text x="211.3" y="101.2">CG ~240 (REF) = RIG PIVOT</text>
<text x="178.5" y="168.2">ITEM 1 BODY, PART A</text>
<text x="178.5" y="180.2">ITEM 2 TVC MOUNT</text>
<text x="178.5" y="194.4">CLEARANCE WINDOW</text>
<text x="178.5" y="198">(AXIS Y SWING, ST-005)</text>
<text x="178.5" y="234.2">ITEM 4 EDF (SECTION, REF)</text>
<text x="172" y="246.2">TUBE-TO-BORE CLEARANCE AT 8°: ~13 MM</text>
<text x="178" y="258.2">NOTES: SHEET 2.</text>
</g>
<g font-size="2.8">
<text x="306" y="20.4">REV</text>
<text x="345.2" y="20.4">DESCRIPTION</text>
<text x="404.1" y="20.4">DATE</text>
<text x="307.8" y="26.9">A</text>
<text x="343.1" y="26.9">INITIAL RELEASE</text>
<text x="399.6" y="26.9">2026-10-30</text>
<text x="335.9" y="105.8">(CONTAINS GIMBAL AXIS Y)</text>
<text x="340.2" y="102.4">CUT ON PLANE X = 0</text>
<text x="276" y="163.5">10</text>
<text x="287.9" y="163.5">4</text>
<text x="295.3" y="163.5">SCREW M3 X 8 BUTTON HD</text>
<text x="397.5" y="163.5">STEEL</text>
<text x="276.9" y="173.9">8</text>
<text x="276.9" y="168.7">9</text>
<text x="287.9" y="173.9">1</text>
<text x="287.9" y="168.7">2</text>
<text x="295.3" y="173.9">ESC SURPASS 20 A (NOT SHOWN)</text>
<text x="295.3" y="168.7">SCREW M3 X 6 BUTTON HD</text>
<text x="393.1" y="173.9">PURCHASED</text>
<text x="397.5" y="168.7">STEEL</text>
<text x="276.9" y="179.1">7</text>
<text x="287.9" y="179.1">1</text>
<text x="295.3" y="179.1">MPU-6050 IMU</text>
<text x="393.1" y="179.1">PURCHASED</text>
<text x="276.9" y="184.3">6</text>
<text x="287.9" y="184.3">1</text>
<text x="295.3" y="184.3">ARDUINO NANO</text>
<text x="393.1" y="184.3">PURCHASED</text>
<text x="276.9" y="189.5">5</text>
<text x="287.9" y="189.5">1</text>
<text x="295.3" y="189.5">BREADBOARD, HALF-SIZE</text>
<text x="393.1" y="189.5">PURCHASED</text>
<text x="276.9" y="194.7">4</text>
<text x="287.9" y="194.7">1</text>
<text x="295.3" y="194.7">EDF QX 30 MM 7000KV</text>
<text x="393.1" y="194.7">PURCHASED</text>
<text x="276.9" y="199.9">3</text>
<text x="287.9" y="199.9">1</text>
<text x="295.3" y="199.9">AVIONIC SLED V1 (SLDP-AV-001)</text>
<text x="399.2" y="199.9">PLA</text>
<text x="276.9" y="205.1">2</text>
<text x="287.9" y="205.1">1</text>
<text x="295.3" y="205.1">TVC MOUNT (SLDP-TVC-001)</text>
<text x="398.2" y="205.1">ASSY</text>
<text x="274.4" y="215.5">ITEM</text>
<text x="276.9" y="210.3">1</text>
<text x="286" y="215.5">QTY</text>
<text x="287.9" y="210.3">1</text>
<text x="295.3" y="210.3">ROCKET BODY (SLDP-ST-005)</text>
<text x="328.2" y="215.5">DESCRIPTION</text>
<text x="394.8" y="215.5">MATERIAL</text>
<text x="398.2" y="210.3">ASSY</text>
</g>
<text font-size="2.6" x="305.1" y="262.5">2026-10-30</text>
<g font-size="2.3">
<text x="273.3" y="240.4">DIMENSIONS ARE IN MM</text>
<text x="273.3" y="243.1">TOL: X ±0.5 X.X ±0.2</text>
<text x="278.4" y="245.9">X.XX ±0.1 ANGLES ±1°</text>
<text x="273.3" y="248.6">DO NOT SCALE DRAWING</text>
</g>
<g font-size="2.1">
<text x="273" y="220.2">TEAM</text>
<text x="325" y="220.2">TITLE</text>
<text x="273" y="236.2">UNLESS OTHERWISE SPECIFIED</text>
<text x="325" y="236.2">SIZE</text>
<text x="343" y="236.2">DWG NO.</text>
<text x="405" y="236.2">REV</text>
<text x="303" y="254.2">DATE</text>
<text x="325" y="254.2">MATERIAL</text>
<text x="349" y="254.2">SCALE</text>
<text x="369" y="254.2">MASS</text>
<text x="395" y="254.2">SHEET</text>
</g>
<text font-size="1.7" x="275.5" y="254.3">THIRD ANGLE PROJECTION</text>
</svg>
